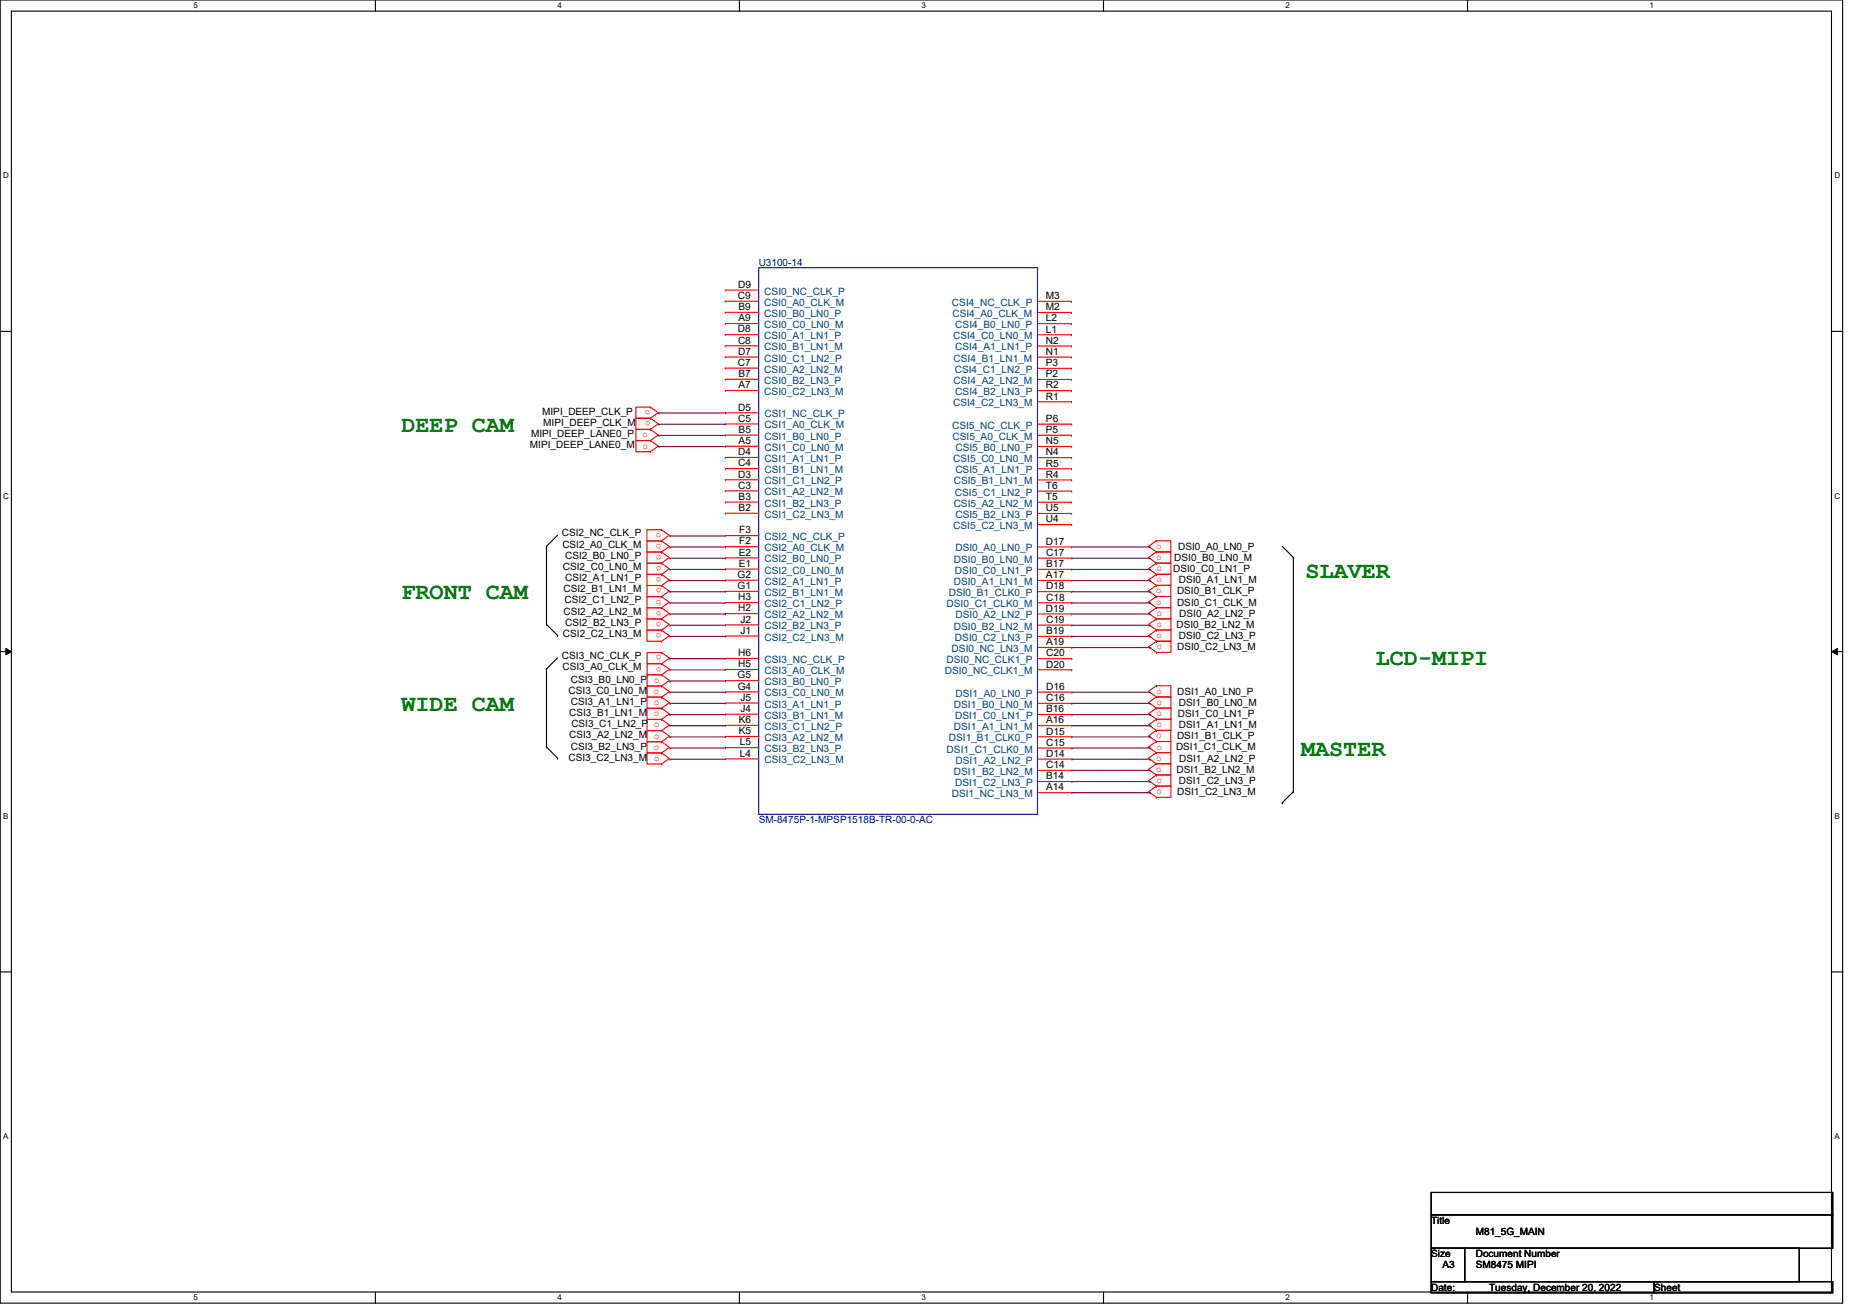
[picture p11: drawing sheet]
<svg xmlns="http://www.w3.org/2000/svg" width="297mm" height="210mm" viewBox="0 0 297 210" stroke-linecap="round" stroke-linejoin="round" font-family="sans-serif">
<path d="M0 0h293.9v207.9h-293.9zM1.8 1.8h290.4v204.3h-290.4z" fill="none" stroke="#000" stroke-width=".18"/>
<g fill="#fff">
<path d="M30.9 .2h.7v1.4h-.7z"/>
<path d="M30.9 206.3h.7v1.4h-.7z"/>
</g>
<path d="M59.9 0v1.8M59.9 206.1v1.8" fill="none" stroke="#000" stroke-width=".18"/>
<g fill="#fff">
<path d="M88.9 .2h.7v1.4h-.7z"/>
<path d="M88.9 206.3h.7v1.4h-.7z"/>
</g>
<path d="M118 0v1.8M118 206.1v1.8" fill="none" stroke="#000" stroke-width=".18"/>
<g fill="#fff">
<path d="M147 .2h.7v1.4h-.7z"/>
<path d="M147 206.3h.7v1.4h-.7z"/>
</g>
<path d="M176 0v1.8M176 206.1v1.8" fill="none" stroke="#000" stroke-width=".18"/>
<g fill="#fff">
<path d="M205.1 .2h.7v1.4h-.7z"/>
<path d="M205.1 206.3h.7v1.4h-.7z"/>
</g>
<path d="M234.1 0v1.8M234.1 206.1v1.8" fill="none" stroke="#000" stroke-width=".18"/>
<g fill="#fff">
<path d="M263.2 .2h.7v1.4h-.7z"/>
<path d="M263.2 206.3h.7v1.4h-.7z"/>
<path d="M.5 27.3h.9v1.4h-.9z"/>
<path d="M292.6 27.3h1v1.4h-1z"/>
<path d="M.5 78.4h.9v1.4h-.9z"/>
<path d="M292.7 78.4h.9v1.4h-.9z"/>
</g>
<path d="M0 52.9h1.8M292.2 52.9h1.8" fill="none" stroke="#000" stroke-width=".18"/>
<g fill="#fff">
<path d="M.5 129.5h.8v1.4h-.8z"/>
<path d="M292.7 129.5h.8v1.4h-.8z"/>
</g>
<path d="M0 103.9h1.8M292.2 103.9h1.8" fill="none" stroke="#000" stroke-width=".18"/>
<path d="M.9 103.4l.9 .5-.9 .5zM292.2 103.9l.9-.5v1z" fill="#000"/>
<path d="M.9 103.4l.9 .5-.9 .5zM292.2 103.9l.9-.5v1z" fill="none" stroke="#000" stroke-width=".16"/>
<g fill="#fff">
<path d="M.5 180.6h.8v1.4h-.8z"/>
<path d="M292.7 180.6h.8v1.4h-.8z"/>
</g>
<g fill="none" stroke="#000" stroke-width=".18">
<path d="M87.2 99.6h.1M87.2 87.1h.1M87.2 87.1v12.5M87.2 99.6l1.8 1.8M89 85.4l-1.8 1.7M204.5 87.1l1.8 1.8M206.3 88.9h.1M206.3 88.9v37.4M87.2 106.7h.1M87.2 119.1h.1M87.2 106.7v12.4M87.2 119.1l1.8 1.8"/>
<path d="M89 101.4h.1M89 104.9l-1.8 1.8M89 120.9h.1M204.5 128h.1M206.3 126.3h.1M206.3 126.3l-1.8 1.7M0 155h1.8M292.2 155h1.8M228.3 190.2h64.1v3.6h-64.1zM228.3 193.8h64.1v5.3h-64.1zM228.3 199.1h5.3v5.3h-5.3zM228.3 199.1h5.4v5.3h-5.4z"/>
<path d="M233.6 199.1h53.4v5.3h-53.4zM233.7 199.1h53.3v5.3h-53.3zM228.3 204.4h35.6v1.8h-35.6zM263.9 204.4h28.5v1.8h-28.5z"/>
</g>
<g fill="none" stroke="#f00" stroke-width=".18">
<path d="M115.7 48h.1M115.7 48h5.3M115.7 53.4h.1M115.7 53.4h5.3M115.7 58.7h.1M115.7 58.7h5.3M115.7 49.8h.1M115.7 49.8h5.3M115.7 55.2h.1M115.7 55.2h5.3M115.7 51.6h.1M115.7 51.6h5.3"/>
<path d="M115.7 56.9h.1M115.7 56.9h5.3M115.7 46.3h.1M115.7 46.3h5.3M165.6 49.8h5.3M165.6 55.2h5.3M165.6 51.6h5.3M165.6 57h5.3M165.6 53.4h5.3M165.6 58.7h5.3M165.6 48.1h5.3M170.9 49.8h.1"/>
<path d="M170.9 55.2h.1M170.9 51.6h.1M170.9 57h.1M170.9 53.4h.1M170.9 58.7h.1M170.9 48.1h.1M103.8 66.7h.1M103.8 64.9h.1M103.8 64.9h-2.4v1.8h2.4M103.8 64.9l1.2 .9-1.2 .9M103.8 68.5h.1M103.8 66.7h-2.4v1.8h2.4"/>
<path d="M103.8 66.7l1.2 .9-1.2 .9M103.8 70.3h.1M103.8 68.5h-2.4v1.8h2.4M103.8 68.5l1.2 .9-1.2 .9M103.8 72h.1M103.8 70.3h-2.4v1.7h2.4M103.8 70.3l1.2 .9-1.2 .8M115.7 60.5h.1M115.7 60.5h5.3M115.7 62.3h.1M115.7 62.3h5.3M115.7 67.6h.1"/>
<path d="M115.7 67.6h5.3M115.7 73h.1M115.7 73h5.3M115.7 78.3h.1M115.7 78.3h5.3M115.7 69.4h.1M115.7 69.4h5.3M115.7 74.7h.1M115.7 74.7h5.3M115.7 71.2h.1M115.7 71.2h5.3M115.7 76.5h.1"/>
<path d="M115.7 76.5h5.4M115.7 65.8h.1M115.7 65.8h5.4M165.6 60.5h5.3M165.6 62.3h5.3M165.6 64.1h5.3M165.6 69.4h5.3M165.6 74.8h5.3M165.6 71.2h5.3M165.6 76.6h5.3M165.6 73h5.3M165.6 78.3h5.4"/>
<path d="M165.6 67.7h5.4M170.9 60.5h.1M170.9 62.3h.1M170.9 64.1h.1M170.9 69.4h.1M170.9 74.8h.1M170.9 71.2h.1M170.9 76.6h.1M170.9 73h.1M171 78.3h.1M171 67.7h.1M105.5 86.3h.1"/>
<path d="M105.5 84.5h.1M105.5 84.5h-2.3v1.8h2.3M105.5 84.5l1.3 .9-1.3 .9M105.5 88h.1M105.5 86.3h-2.3v1.7h2.3M105.5 86.3l1.3 .9-1.3 .8M105.5 89.8h.1M105.5 88h-2.3v1.8h2.3M105.5 88l1.3 .9-1.3 .9M105.5 91.6h.1M105.5 89.8h-2.3v1.8h2.3M105.5 89.8l1.3 .9-1.3 .9"/>
<path d="M105.5 93.4h.1M105.5 91.6h-2.3v1.8h2.3M105.5 91.6l1.3 .9-1.3 .9M105.5 95.2h.1M105.5 93.4h-2.3v1.8h2.3M105.5 93.4l1.3 .9-1.3 .9M105.5 96.9h.1M105.5 95.2h-2.3v1.7h2.3M105.5 95.2l1.3 .9-1.3 .8M105.5 98.7h.1M105.5 96.9h-2.3v1.8h2.3M105.5 96.9l1.3 .9-1.3 .9"/>
<path d="M105.5 98.7h-2.3v1.8h2.3M105.5 98.7l1.3 .9-1.3 .9M115.7 80.1h.1M115.7 80.1h5.3M115.7 81.9h.1M115.7 81.9h5.4M115.7 87.2h.1M115.7 87.2h5.4M115.7 92.5h.1M115.7 92.5h5.4M115.7 97.9h.1M115.7 97.9h5.4"/>
<path d="M115.7 89h.1M115.7 89h5.4M115.7 94.3h.1M115.7 94.3h5.4M115.7 99.7h.1M115.7 99.7h5.4M115.7 90.8h.1M115.7 90.8h5.4M115.7 96.1h.1M115.7 96.1h5.4M115.7 85.4h.1M115.7 85.4h5.4"/>
<path d="M165.6 80.1h5.3M165.6 81.9h5.3M165.6 83.7h5.4M165.6 87.2h5.4M165.6 92.6h5.4M165.6 97.9h5.4M165.6 89h5.4M165.6 94.4h5.4M165.6 99.7h5.4M165.6 90.8h5.4M165.6 96.1h5.4M170.9 80.1h.1"/>
<path d="M170.9 81.9h.1M171 83.7h.1M171 87.2h.1M171 92.6h.1M171 97.9h.1M171 89h.1M171 94.4h.1M171 99.7h.1M171 90.8h.1M171 96.1h.1M184.5 93.4h.1M184.5 95.1h.1"/>
<path d="M184.5 93.4h2.3v1.7h-2.3M184.5 93.4l-1.3 .9 1.3 .8M184.5 96.9h.1M184.5 95.1h2.3v1.8h-2.3M184.5 95.1l-1.3 .9 1.3 .9M184.5 86.3h.1M184.5 88h.1M184.5 86.3h2.3v1.7h-2.3M184.5 86.3l-1.3 .8 1.3 .9M184.5 89.8h.1M184.5 88h2.3v1.8h-2.3M184.5 88l-1.3 .9 1.3 .9"/>
<path d="M184.5 98.7h.1M184.5 96.9h2.3v1.8h-2.3M184.5 96.9l-1.3 .9 1.3 .9M184.5 98.7h2.3v1.8h-2.3M184.5 98.7l-1.3 .9 1.3 .9M184.5 91.6h.1M184.5 89.8h2.3v1.8h-2.3M184.5 89.8l-1.3 .9 1.3 .9M184.5 91.6h2.3v1.8h-2.3M184.5 91.6l-1.3 .9 1.3 .9M105.5 100.5h.1M105.5 102.3h.1"/>
<path d="M105.5 100.5h-2.3v1.8h2.3M105.5 100.5l1.3 .9-1.3 .9M105.5 118.3h.1M105.5 118.3h-2.3v1.8h2.3M105.5 118.3l1.3 .9-1.3 .9M105.5 114.7h.1M105.5 116.5h.1M105.5 114.7h-2.3v1.8h2.3M105.5 114.7l1.3 .9-1.3 .9M105.5 111.2h.1M105.5 113h.1M105.5 111.2h-2.3v1.8h2.3"/>
<path d="M105.5 111.2l1.3 .9-1.3 .9M105.5 116.5h-2.3v1.8h2.3M105.5 116.5l1.3 .9-1.3 .9M105.5 113h-2.3v1.8h2.3M105.5 113l1.3 .9-1.3 .9M105.5 107.6h.1M105.5 109.4h.1M105.5 107.6h-2.3v1.8h2.3M105.5 107.6l1.3 .9-1.3 .9M105.5 105.9h.1M105.5 104.1h.1M105.5 104.1h-2.3v1.8h2.3"/>
<path d="M105.5 104.1l1.3 .9-1.3 .9M105.5 109.4h-2.3v1.8h2.3M105.5 109.4l1.3 .9-1.3 .9M105.5 105.9h-2.3v1.7h2.3M105.5 105.9l1.3 .9-1.3 .8M115.7 101.4h.1M115.7 101.4h5.4M115.7 106.8h.1M115.7 106.8h5.4M115.7 112.1h.1M115.7 112.1h5.4M115.7 117.5h.1"/>
<path d="M115.7 117.5h5.4M115.7 108.6h.1M115.7 108.6h5.4M115.7 113.9h.1M115.7 113.9h5.4M115.7 119.3h.1M115.7 119.3h5.4M115.7 110.4h.1M115.7 110.4h5.4M115.7 115.7h.1M115.7 115.7h5.4M115.7 105h.1"/>
<path d="M115.7 105h5.4M165.6 101.5h5.4M165.6 106.8h5.4M165.6 105.1h5.4M165.6 103.3h5.4M165.6 110.4h5.4M165.6 115.7h5.4M165.6 112.2h5.4M165.6 117.5h5.4M165.6 114h5.4M165.6 119.3h5.4M171 101.5h.1"/>
<path d="M171 106.8h.1M171 105.1h.1M171 103.3h.1M171 110.4h.1M171 115.7h.1M171 112.2h.1M171 117.5h.1M171 114h.1M171 119.3h.1M184.5 116.5h.1M184.5 118.3h.1M184.5 116.5h2.3v1.8h-2.3"/>
<path d="M184.5 116.5l-1.3 .9 1.3 .9M184.5 118.3h2.3v1.7h-2.3M184.5 118.3l-1.3 .9 1.3 .8M184.5 109.4h.1M184.5 111.2h.1M184.5 109.4h2.3v1.8h-2.3M184.5 109.4l-1.3 .9 1.3 .9M184.5 100.5h.1M184.5 112.9h.1M184.5 111.2h2.3v1.7h-2.3M184.5 111.2l-1.3 .9 1.3 .8M184.5 102.3h.1"/>
<path d="M184.5 100.5h2.3v1.8h-2.3M184.5 100.5l-1.3 .9 1.3 .9M184.5 114.7h.1M184.5 112.9h2.3v1.8h-2.3M184.5 112.9l-1.3 .9 1.3 .9M184.5 104.1h.1M184.5 102.3h2.3v1.8h-2.3M184.5 102.3l-1.3 .9 1.3 .9M184.5 114.7h2.3v1.8h-2.3M184.5 114.7l-1.3 .9 1.3 .9M105.5 120.1h.1M105.5 121.9h.1"/>
<path d="M105.5 120.1h-2.3v1.8h2.3M105.5 120.1l1.3 .9-1.3 .9M115.7 121h.1M115.7 121h5.4M165.6 121.1h5.4M165.6 122.9h5.4M165.6 124.7h5.4M165.7 126.4h5.3M171 121.1h.1M171 122.9h.1M171 124.7h.1M171 126.4h.1"/>
<path d="M184.5 120h.1M184.5 121.8h.1M184.5 120h2.3v1.8h-2.3M184.5 120l-1.3 .9 1.3 .9M184.5 123.6h.1M184.5 121.8h2.3v1.8h-2.3M184.5 121.8l-1.3 .9 1.3 .9M184.5 125.4h.1M184.5 123.6h2.3v1.8h-2.3M184.5 123.6l-1.3 .9 1.3 .9M184.5 127.2h.1M184.5 125.4h2.3v1.8h-2.3"/>
<path d="M184.5 125.4l-1.3 .9 1.3 .9"/>
</g>
<path d="M121 42.7h44.5v87.2h-44.5z" fill="none" stroke="#00f" stroke-width=".18"/>
<g fill="none" stroke="#800040" stroke-width=".18">
<path d="M105.1 65.9h.1M105.1 67.7h.1M105.1 69.5h.1M105.1 71.2h.1M105.1 65.9h10.7M105.1 67.7h10.7M105.1 69.5h10.7M105.1 71.2h10.7M106.9 87.3h.1M106.9 89h.1M106.9 90.8h.1M106.9 92.6h.1"/>
<path d="M106.9 94.4h.1M106.9 96.2h.1M106.9 97.9h.1M106.9 99.7h.1M106.9 85.5h.1M106.9 87.3h8.9M106.9 89h8.9M106.9 90.8h8.9M106.9 92.6h8.9M106.9 94.4h8.9M106.9 96.2h8.9M106.9 97.9h8.9"/>
<path d="M106.9 99.7h8.9M106.9 85.5h8.9M171 87.3h12.5M171 89h12.5M171 90.8h12.5M171 92.6h12.5M171 94.4h12.5M171 96.2h12.5M171 97.9h12.5M171 99.7h12.5M183.5 94.4h.1M183.5 96.2h.1"/>
<path d="M183.5 87.3h.1M183.5 89h.1M183.5 97.9h.1M183.5 99.7h.1M183.5 90.8h.1M183.5 92.6h.1M106.9 105.1h.1M106.9 106.8h.1M106.9 108.6h.1M106.9 110.4h.1M106.9 112.2h.1M106.9 114h.1"/>
<path d="M106.9 115.8h.1M106.9 117.5h.1M106.9 119.3h.1M106.9 101.5h.1M106.9 105.1h8.9M106.9 106.8h8.9M106.9 108.6h8.9M106.9 110.4h8.9M106.9 112.2h8.9M106.9 114h8.9M106.9 115.8h8.9M106.9 117.5h8.9"/>
<path d="M106.9 119.3h8.9M106.9 101.5h8.9M171 110.4h12.5M171 112.2h12.5M171 114h12.5M171 115.8h12.5M171 117.5h12.5M171 119.3h12.5M171 101.5h12.5M171 103.3h12.5M183.5 117.5h.1M183.5 119.3h.1"/>
<path d="M183.5 110.4h.1M183.5 112.2h.1M183.5 101.5h.1M183.5 114h.1M183.5 103.3h.1M183.5 115.8h.1M106.9 121.1h.1M106.9 121.1h8.9M171 121.1h12.5M171 122.9h12.5M171 124.7h12.5M171 126.4h12.5"/>
<path d="M183.5 121.1h.1M183.5 122.9h.1M183.5 124.7h.1M183.5 126.4h.1"/>
</g>
<g font-size="3.7" fill="#008000">
<text x="64.1" y="68.9">DEEP CAM</text>
<text x="64.1" y="95.6">FRONT CAM</text>
<text x="208.3" y="92.2">SLAVER</text>
<text x="219.5" y="106.1">LCD-MIPI</text>
<text x="64.1" y="113.4">WIDE CAM</text>
<text x="207.6" y="120.7">MASTER</text>
</g>
<g font-size="1.6">
<text x="117.7" y="47.7">C9</text>
<text x="117.7" y="45.9">D9</text>
<text x="166.8" y="47.7">M3</text>
<text x="117.7" y="53">D8</text>
<text x="117.8" y="49.5">B9</text>
<text x="117.8" y="51.2">A9</text>
<text x="166.8" y="49.5">M2</text>
<text x="166.8" y="51.3">L2</text>
<text x="166.8" y="53">L1</text>
<text x="117.7" y="58.4">C7</text>
<text x="117.7" y="54.8">C8</text>
<text x="117.7" y="56.6">D7</text>
<text x="166.8" y="54.8">N2</text>
<text x="166.8" y="56.6">N1</text>
<text x="166.8" y="58.4">P3</text>
<text x="117.7" y="65.5">D5</text>
<text x="117.8" y="60.1">B7</text>
<text x="117.8" y="61.9">A7</text>
<text x="166.8" y="60.2">P2</text>
<text x="166.8" y="61.9">R2</text>
<text x="166.8" y="63.7">R1</text>
<text x="84.5" y="71.5">MIPI_DEEP_LANE0_M</text>
<text x="84.7" y="69.7">MIPI_DEEP_LANE0_P</text>
<text x="86.5" y="66.2">MIPI_DEEP_CLK_P</text>
<text x="86.7" y="68">MIPI_DEEP_CLK_M</text>
<text x="117.7" y="67.3">C5</text>
<text x="117.8" y="69">B5</text>
<text x="117.8" y="70.8">A5</text>
<text x="166.8" y="69.1">P5</text>
<text x="166.8" y="70.9">N5</text>
<text x="166.9" y="67.3">P6</text>
<text x="117.7" y="72.6">D4</text>
<text x="117.7" y="77.9">C3</text>
<text x="117.7" y="74.4">C4</text>
<text x="117.7" y="76.2">D3</text>
<text x="166.8" y="74.4">R5</text>
<text x="166.9" y="76.2">R4</text>
<text x="166.9" y="72.6">N4</text>
<text x="166.9" y="78">T6</text>
<text x="117.8" y="79.7">B3</text>
<text x="117.8" y="81.5">B2</text>
<text x="166.8" y="79.8">T5</text>
<text x="166.9" y="81.5">U5</text>
<text x="166.9" y="83.3">U4</text>
<text x="89.6" y="85.6">CSI2_NC_CLK_P</text>
<text x="89.7" y="87.4">CSI2_A0_CLK_M</text>
<text x="90.2" y="89.1">CSI2_B0_LN0_P</text>
<text x="117.8" y="88.6">E2</text>
<text x="117.9" y="86.8">F2</text>
<text x="117.9" y="85.1">F3</text>
<text x="166.9" y="86.9">D17</text>
<text x="166.9" y="88.7">C17</text>
<text x="187.3" y="89.5">DSI0_B0_LN0_M</text>
<text x="187.9" y="87.7">DSI0_A0_LN0_P</text>
<text x="89.8" y="90.9">CSI2_C0_LN0_M</text>
<text x="89.9" y="94.5">CSI2_B1_LN1_M</text>
<text x="90.2" y="92.7">CSI2_A1_LN1_P</text>
<text x="117.7" y="92.2">G2</text>
<text x="117.7" y="94">G1</text>
<text x="117.8" y="95.7">H3</text>
<text x="117.8" y="90.4">E1</text>
<text x="166.9" y="92.2">A17</text>
<text x="166.9" y="94">D18</text>
<text x="166.9" y="90.4">B17</text>
<text x="166.9" y="95.8">C18</text>
<text x="187.2" y="91.3">DSI0_C0_LN1_P</text>
<text x="187.8" y="94.8">DSI0_B1_CLK_P</text>
<text x="188.1" y="93">DSI0_A1_LN1_M</text>
<text x="89.8" y="101.6">CSI2_C2_LN3_M</text>
<text x="89.9" y="98">CSI2_A2_LN2_M</text>
<text x="90.1" y="96.2">CSI2_C1_LN2_P</text>
<text x="90.2" y="99.8">CSI2_B2_LN3_P</text>
<text x="117.8" y="97.5">H2</text>
<text x="118.1" y="99.3">J2</text>
<text x="118.1" y="101.1">J1</text>
<text x="166.9" y="97.6">D19</text>
<text x="166.9" y="99.3">C19</text>
<text x="166.9" y="101.1">B19</text>
<text x="187.7" y="100.1">DSI0_B2_LN2_M</text>
<text x="187.8" y="96.6">DSI0_C1_CLK_M</text>
<text x="188.1" y="101.9">DSI0_C2_LN3_P</text>
<text x="188.1" y="98.4">DSI0_A2_LN2_P</text>
<text x="89.6" y="105.2">CSI3_NC_CLK_P</text>
<text x="89.7" y="106.9">CSI3_A0_CLK_M</text>
<text x="117.8" y="106.4">H5</text>
<text x="117.8" y="104.7">H6</text>
<text x="166.9" y="106.5">D20</text>
<text x="166.9" y="104.7">C20</text>
<text x="166.9" y="102.9">A19</text>
<text x="187.8" y="103.7">DSI0_C2_LN3_M</text>
<text x="90.7" y="110.7">CSI3_C0_LN0_M o</text>
<text x="91.1" y="112.4">CSI3_A1_LN1_P o</text>
<text x="91.1" y="108.9">CSI3_B0_LN0_P o</text>
<text x="117.7" y="108.2">G5</text>
<text x="117.7" y="110">G4</text>
<text x="118.1" y="111.8">J5</text>
<text x="118.1" y="113.6">J4</text>
<text x="166.9" y="110">D16</text>
<text x="166.9" y="111.8">C16</text>
<text x="166.9" y="113.6">B16</text>
<text x="187.8" y="110.8">DSI1_A0_LN0_P</text>
<text x="188.1" y="112.6">DSI1_B0_LN0_M</text>
<text x="90.8" y="117.8">CSI3_A2_LN2_M o</text>
<text x="90.8" y="114.2">CSI3_B1_LN1_M o</text>
<text x="91.1" y="119.6">CSI3_B2_LN3_P o</text>
<text x="91.1" y="116">CSI3_C1_LN2_P o</text>
<text x="117.9" y="117.1">K5</text>
<text x="117.9" y="115.3">K6</text>
<text x="118" y="118.9">L5</text>
<text x="166.9" y="115.4">A16</text>
<text x="166.9" y="117.2">D15</text>
<text x="166.9" y="119">C15</text>
<text x="187.6" y="119.7">DSI1_C1_CLK_M</text>
<text x="187.8" y="117.9">DSI1_B1_CLK_P</text>
<text x="187.9" y="114.4">DSI1_C0_LN1_P</text>
<text x="188.1" y="116.2">DSI1_A1_LN1_M</text>
<text x="90.7" y="121.3">CSI3_C2_LN3_M o</text>
<text x="118" y="120.7">L4</text>
<text x="166.9" y="120.7">D14</text>
<text x="166.9" y="122.5">C14</text>
<text x="166.9" y="124.3">B14</text>
<text x="187.7" y="123.3">DSI1_B2_LN2_M</text>
<text x="188.1" y="125">DSI1_C2_LN3_P</text>
<text x="188.1" y="121.5">DSI1_A2_LN2_P</text>
<text x="166.9" y="126.1">A14</text>
<text x="187.8" y="126.8">DSI1_C2_LN3_M</text>
<text x="228.3" y="195.2">Title</text>
<text x="235.4" y="197">M81_5G_MAIN</text>
<text x="228.3" y="200.5">Size</text>
<text x="230.1" y="202.3">A3</text>
<text x="235.4" y="200.5">Document Number</text>
<text x="235.4" y="202.3">SM8475 MIPI</text>
<text x="228.3" y="205.9">Date:</text>
<text x="237.6" y="205.9">Tuesday, December 20, 2022</text>
<text x="263.9" y="205.9">Sheet</text>
</g>
<g font-size="1.6" fill="#000080">
<text x="121" y="42.4">U3100-14</text>
<text x="121" y="131.3">SM-8475P-1-MPSP1518B-TR-00-0-AC</text>
</g>
<g font-size="1.6" fill="#004080">
<text x="121.9" y="47">CSI0_NC_CLK_P</text>
<text x="121.9" y="48.8">CSI0_A0_CLK_M</text>
<text x="121.9" y="50.5">CSI0_B0_LN0_P</text>
<text x="121.9" y="52.3">CSI0_C0_LN0_M</text>
<text x="151.9" y="48.8">CSI4_NC_CLK_P</text>
<text x="151.9" y="50.6">CSI4_A0_CLK_M</text>
<text x="152.4" y="52.3">CSI4_B0_LN0_P</text>
<text x="121.9" y="54.1">CSI0_A1_LN1_P</text>
<text x="121.9" y="59.4">CSI0_A2_LN2_M</text>
<text x="121.9" y="55.9">CSI0_B1_LN1_M</text>
<text x="121.9" y="57.7">CSI0_C1_LN2_P</text>
<text x="152" y="54.1">CSI4_C0_LN0_M</text>
<text x="152.1" y="57.7">CSI4_B1_LN1_M</text>
<text x="152.3" y="59.5">CSI4_C1_LN2_P</text>
<text x="152.4" y="55.9">CSI4_A1_LN1_P</text>
<text x="121.9" y="61.2">CSI0_B2_LN3_P</text>
<text x="121.9" y="63">CSI0_C2_LN3_M</text>
<text x="152" y="64.8">CSI4_C2_LN3_M</text>
<text x="152.1" y="61.2">CSI4_A2_LN2_M</text>
<text x="152.4" y="63">CSI4_B2_LN3_P</text>
<text x="121.9" y="68.3">CSI1_A0_CLK_M</text>
<text x="121.9" y="70.1">CSI1_B0_LN0_P</text>
<text x="121.9" y="71.9">CSI1_C0_LN0_M</text>
<text x="121.9" y="66.6">CSI1_NC_CLK_P</text>
<text x="151.9" y="68.4">CSI5_NC_CLK_P</text>
<text x="151.9" y="70.1">CSI5_A0_CLK_M</text>
<text x="152.4" y="71.9">CSI5_B0_LN0_P</text>
<text x="121.9" y="73.7">CSI1_A1_LN1_P</text>
<text x="121.9" y="75.5">CSI1_B1_LN1_M</text>
<text x="121.9" y="77.2">CSI1_C1_LN2_P</text>
<text x="152.1" y="73.7">CSI5_C0_LN0_M</text>
<text x="152.1" y="77.3">CSI5_B1_LN1_M</text>
<text x="152.4" y="75.5">CSI5_A1_LN1_P</text>
<text x="121.9" y="79">CSI1_A2_LN2_M</text>
<text x="121.9" y="80.8">CSI1_B2_LN3_P</text>
<text x="121.9" y="82.6">CSI1_C2_LN3_M</text>
<text x="152.1" y="80.8">CSI5_A2_LN2_M</text>
<text x="152.3" y="79.1">CSI5_C1_LN2_P</text>
<text x="152.4" y="82.6">CSI5_B2_LN3_P</text>
<text x="121.9" y="87.9">CSI2_A0_CLK_M</text>
<text x="121.9" y="89.7">CSI2_B0_LN0_P</text>
<text x="122" y="86.2">CSI2_NC_CLK_P</text>
<text x="152.1" y="84.4">CSI5_C2_LN3_M</text>
<text x="152.2" y="89.7">DSI0_B0_LN0_M</text>
<text x="152.4" y="88">DSI0_A0_LN0_P</text>
<text x="121.9" y="93.3">CSI2_A1_LN1_P</text>
<text x="121.9" y="95">CSI2_B1_LN1_M</text>
<text x="122" y="91.5">CSI2_C0_LN0_M</text>
<text x="151.3" y="95.1">DSI0_B1_CLK0_P</text>
<text x="152.2" y="93.3">DSI0_A1_LN1_M</text>
<text x="152.3" y="91.5">DSI0_C0_LN1_P</text>
<text x="121.9" y="98.6">CSI2_A2_LN2_M</text>
<text x="122" y="100.4">CSI2_B2_LN3_P</text>
<text x="122" y="96.8">CSI2_C1_LN2_P</text>
<text x="151" y="96.9">DSI0_C1_CLK0_M</text>
<text x="152.2" y="100.4">DSI0_B2_LN2_M</text>
<text x="152.4" y="98.6">DSI0_A2_LN2_P</text>
<text x="122" y="102.2">CSI2_C2_LN3_M</text>
<text x="122" y="107.5">CSI3_A0_CLK_M</text>
<text x="122" y="105.7">CSI3_NC_CLK_P</text>
<text x="150.7" y="107.6">DSI0_NC_CLK1_M</text>
<text x="151" y="105.8">DSI0_NC_CLK1_P</text>
<text x="151.8" y="104">DSI0_NC_LN3_M</text>
<text x="152.3" y="102.2">DSI0_C2_LN3_P</text>
<text x="122" y="112.9">CSI3_A1_LN1_P</text>
<text x="122" y="109.3">CSI3_B0_LN0_P</text>
<text x="122" y="111.1">CSI3_C0_LN0_M</text>
<text x="152.2" y="112.9">DSI1_B0_LN0_M</text>
<text x="152.4" y="111.1">DSI1_A0_LN0_P</text>
<text x="122" y="118.2">CSI3_A2_LN2_M</text>
<text x="122" y="114.6">CSI3_B1_LN1_M</text>
<text x="122" y="120">CSI3_B2_LN3_P</text>
<text x="122" y="116.4">CSI3_C1_LN2_P</text>
<text x="151.4" y="118.2">DSI1_B1_CLK0_P</text>
<text x="152.2" y="116.5">DSI1_A1_LN1_M</text>
<text x="152.4" y="114.7">DSI1_C0_LN1_P</text>
<text x="122" y="121.8">CSI3_C2_LN3_M</text>
<text x="151" y="120">DSI1_C1_CLK0_M</text>
<text x="152.2" y="123.6">DSI1_B2_LN2_M</text>
<text x="152.4" y="125.4">DSI1_C2_LN3_P</text>
<text x="152.4" y="121.8">DSI1_A2_LN2_P</text>
<text x="151.8" y="127.2">DSI1_NC_LN3_M</text>
</g>
<g font-size="1.6" fill="#f00">
<text x="103.8" y="65.4" transform="rotate(180 103.8 65.4)">o</text>
<text x="102.5" y="69.8">o</text>
<text x="102.5" y="71.5">o</text>
<text x="103.8" y="67.2" transform="rotate(180 103.8 67.2)">o</text>
<text x="105.5" y="84.9" transform="rotate(180 105.5 84.9)">o</text>
<text x="105.5" y="86.7" transform="rotate(180 105.5 86.7)">o</text>
<text x="105.5" y="88.5" transform="rotate(180 105.5 88.5)">o</text>
<text x="184.5" y="87.5">o</text>
<text x="184.5" y="89.3">o</text>
<text x="105.5" y="90.3" transform="rotate(180 105.5 90.3)">o</text>
<text x="105.5" y="92.1" transform="rotate(180 105.5 92.1)">o</text>
<text x="105.5" y="93.8" transform="rotate(180 105.5 93.8)">o</text>
<text x="105.5" y="95.6" transform="rotate(180 105.5 95.6)">o</text>
<text x="184.5" y="94.6">o</text>
<text x="184.5" y="91.1">o</text>
<text x="184.5" y="92.9">o</text>
<text x="105.5" y="97.4" transform="rotate(180 105.5 97.4)">o</text>
<text x="105.5" y="99.2" transform="rotate(180 105.5 99.2)">o</text>
<text x="105.5" y="101" transform="rotate(180 105.5 101)">o</text>
<text x="184.5" y="96.4">o</text>
<text x="184.5" y="98.2">o</text>
<text x="184.5" y="100">o</text>
<text x="184.5" y="101.8">o</text>
<text x="105.5" y="104.5" transform="rotate(180 105.5 104.5)">o</text>
<text x="105.5" y="106.3" transform="rotate(180 105.5 106.3)">o</text>
<text x="184.5" y="103.6">o</text>
<text x="184.5" y="110.7">o</text>
<text x="184.5" y="112.4">o</text>
<text x="184.5" y="117.8">o</text>
<text x="184.5" y="119.5">o</text>
<text x="184.5" y="114.2">o</text>
<text x="184.5" y="116">o</text>
<text x="184.5" y="121.3">o</text>
<text x="184.5" y="123.1">o</text>
<text x="184.5" y="124.9">o</text>
<text x="184.5" y="126.7">o</text>
</g>
<g font-size="1.3">
<text x="30.9" y="1.3">5</text>
<text x="88.9" y="1.3">4</text>
<text x="147" y="1.3">3</text>
<text x="205.1" y="1.3">2</text>
<text x="263.2" y="1.3">1</text>
<text x=".5" y="28.5">D</text>
<text x="292.6" y="28.5">D</text>
<text x=".5" y="79.5">C</text>
<text x="292.7" y="79.5">C</text>
<text x=".5" y="130.6">B</text>
<text x="292.7" y="130.6">B</text>
<text x=".5" y="181.7">A</text>
<text x="292.7" y="181.7">A</text>
<text x="30.9" y="207.4">5</text>
<text x="88.9" y="207.4">4</text>
<text x="147" y="207.4">3</text>
<text x="205.1" y="207.4">2</text>
<text x="263.2" y="207.4">1</text>
</g>
</svg>
